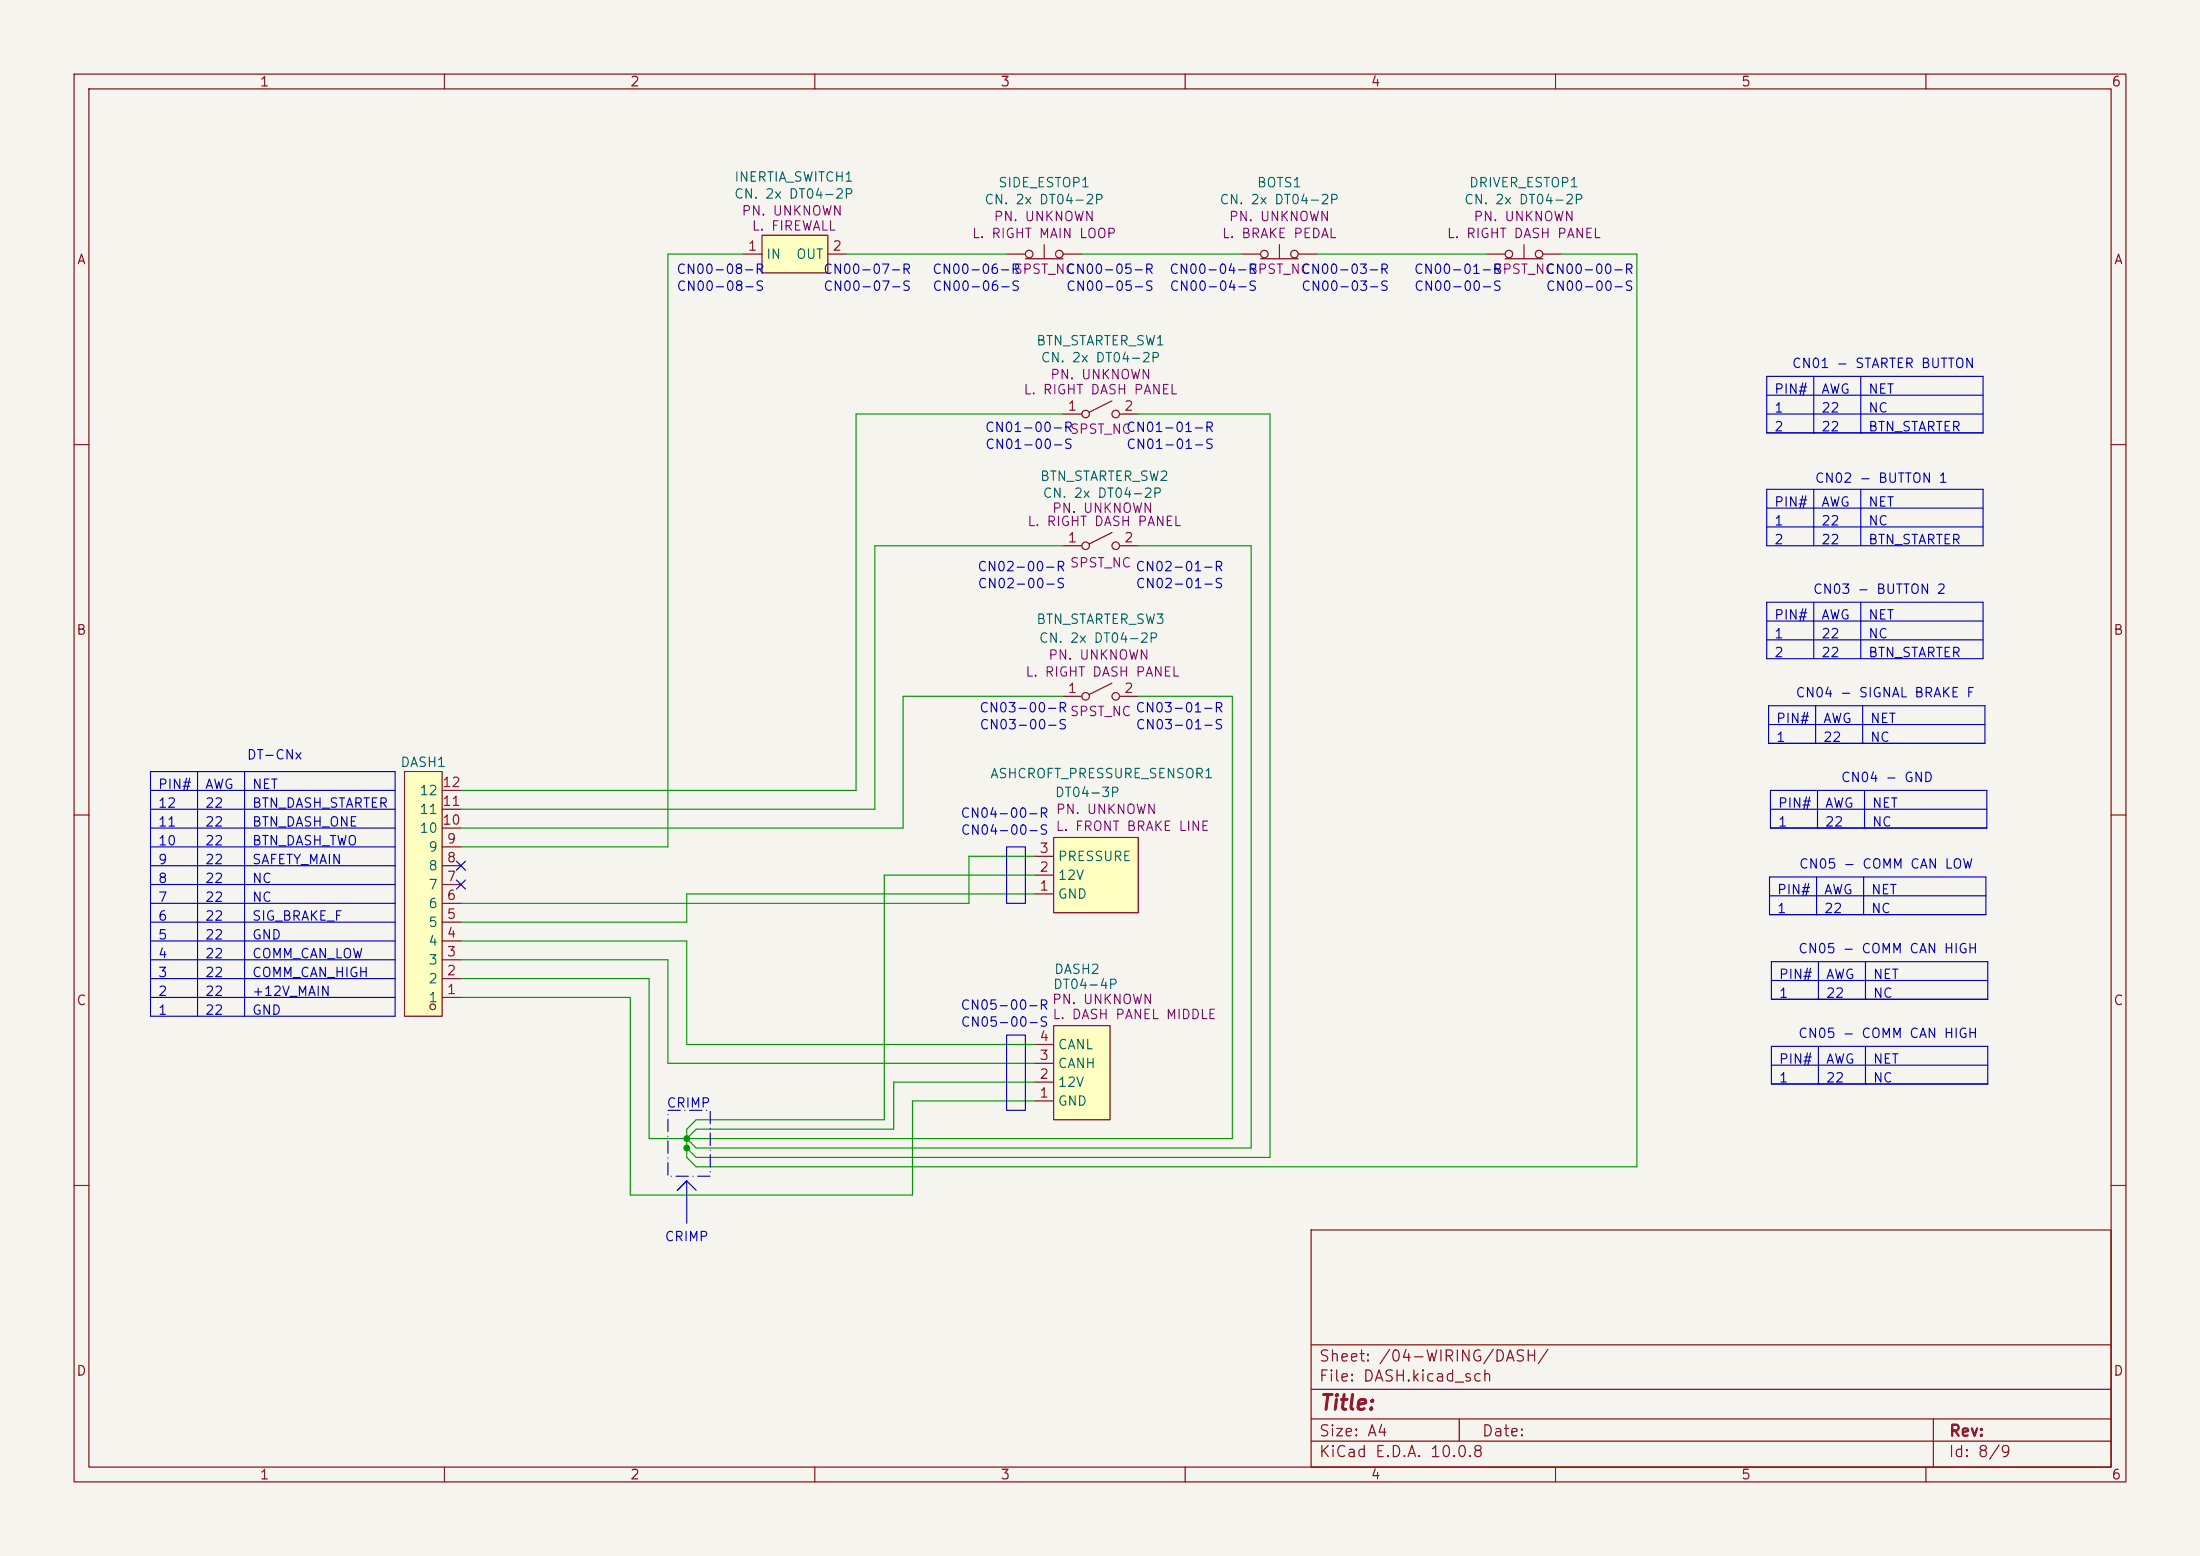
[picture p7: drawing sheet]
<svg xmlns="http://www.w3.org/2000/svg" width="297mm" height="210mm" viewBox="0 0 297 210" stroke-linecap="round" stroke-linejoin="round" font-family="sans-serif">
<path d="M0 0h297v210h-297z" fill="#f5f4ef" stroke="#f5f4ef" stroke-width=".14"/>
<g fill="none" stroke="#840000" stroke-width=".15">
<path d="M10 10h277v190h-277zM12 12h273v186h-273zM60 10v2M110 10v2M160 10v2M210 10v2M260 10v2M10 60h2M285 60h2M10 110h2M285 110h2M10 160h2"/>
<path d="M177 166h108v32h-108zM285 160h2M60 198v2M110 198v2M160 198v2M177 194.5h108M177 191.5h108M177 187.5h108M177 181.5h108M197 191.5v3M210 198v2M260 198v2"/>
<path d="M261 191.5v6.5"/>
</g>
<path d="M54.6 104.1h5.1v33.1h-5.1z" fill="#ffffc2"/>
<g fill="none" stroke="#840000" stroke-width=".15">
<path d="M167.6 34.3h2.6M170.2 34.9h5.1M172.7 33v1.9M175.3 34.3h2.5M200.7 34.3h2.5M203.2 34.9h5.1M205.7 33v1.9M208.3 34.3h2.5M54.6 104.1h5.1v33.1h-5.1zM59.7 119.4h2.5M59.7 116.8h2.5M59.7 114.3h2.5"/>
<path d="M59.7 111.8h2.5M59.7 109.2h2.5M59.7 106.7h2.5M59.7 134.6h2.5M59.7 132.1h2.5M59.7 129.5h2.5M59.7 127h2.5M59.7 124.5h2.5M59.7 121.9h2.5"/>
<circle cx="170.7" cy="34.3" r=".51"/>
<circle cx="174.8" cy="34.3" r=".51"/>
<circle cx="203.7" cy="34.3" r=".51"/>
<circle cx="207.8" cy="34.3" r=".51"/>
<circle cx="58.4" cy="135.9" r=".38"/>
</g>
<path d="M142.2 138.4h7.7v12.7h-7.7z" fill="#ffffc2"/>
<g fill="none" stroke="#840000" stroke-width=".15">
<path d="M143.5 94h2.5M150.1 92.2l-3 1.5M151.1 94h2.6M142.2 138.4h7.7v12.7h-7.7zM139.7 148.6h2.5M139.7 146.1h2.5M139.7 143.5h2.5M139.7 141h2.5"/>
<circle cx="146.6" cy="94" r=".51"/>
<circle cx="150.6" cy="94" r=".51"/>
</g>
<path d="M142.2 113h11.5v10.2h-11.5z" fill="#ffffc2"/>
<path d="M139.7 118.1h2.5M139.7 115.6h2.5M142.2 113h11.5v10.2h-11.5zM139.7 120.7h2.5" fill="none" stroke="#840000" stroke-width=".15"/>
<path d="M102.9 31.8h8.9v5h-8.9z" fill="#ffffc2"/>
<g fill="none" stroke="#840000" stroke-width=".15">
<path d="M100.3 34.3h2.6M102.9 31.8h8.9v5h-8.9zM111.8 34.3h2.5M135.9 34.3h2.5M138.4 34.9h5.1M141 33v1.9M143.5 34.3h2.5M143.5 55.9h2.5M150.1 54.1l-3 1.5M151.1 55.9h2.6M143.5 73.7h2.5M150.1 71.9l-3 1.5"/>
<path d="M151.1 73.7h2.6"/>
<circle cx="138.9" cy="34.3" r=".51"/>
<circle cx="143" cy="34.3" r=".51"/>
<circle cx="146.6" cy="55.9" r=".51"/>
<circle cx="150.6" cy="55.9" r=".51"/>
<circle cx="146.6" cy="73.7" r=".51"/>
<circle cx="150.6" cy="73.7" r=".51"/>
</g>
<g fill="none" stroke="#0000c2" stroke-width=".15">
<path d="M238.5 50.8h29.2v7.6h-29.2zM238.5 53.3h29.2M238.5 55.9h29.2M244.9 58.4h.1M244.9 50.8v7.6M251.2 58.4h.1M251.2 50.8v7.6M238.5 68.6h29.2M238.5 71.1h29.2M238.5 66h29.2v7.7h-29.2zM244.9 66v7.7M251.2 66v7.7"/>
<path d="M238.5 81.3h29.2v7.6h-29.2zM238.5 83.8h29.2M238.5 86.4h29.2M238.8 97.8h29.2M238.8 95.3h29.2v5h-29.2zM244.9 81.3v7.6M245.1 95.3v5M251.2 81.3v7.6M251.5 95.3v5M20.3 109.2h33M20.3 111.8h33M20.3 106.7h33"/>
<path d="M20.3 114.3h33M20.3 116.8h33M20.3 119.4h33M20.3 104.1h33v33.1h-33zM26.7 104.1v33.1M33 104.1v33.1M135.9 114.3h2.5v7.6h-2.5zM238.9 118.4h29.2v5h-29.2zM239 109.2h29.2M239 106.7h29.2v5.1h-29.2zM245.1 100.3h.1M245.2 118.4v5"/>
<path d="M245.4 111.8h.1M245.4 106.7v5.1M251.5 100.3h.1M251.6 118.4v5M251.7 111.8h.1M251.7 106.7v5.1M20.3 121.9h33M20.3 124.5h33M20.3 127h33M20.3 129.5h33M20.3 132.1h33M20.3 134.6h33"/>
<path d="M135.9 139.7h2.5v10.2h-2.5zM238.9 120.9h29.2M239.1 132.3h29.3M239.1 129.8h29.3v5.1h-29.3zM245.2 123.4h.1M245.5 134.9h.1M245.5 129.8v5.1M251.6 123.4h.1M251.8 134.9h.1M251.8 129.8v5.1M92.7 159.4v5.7M92.7 159.4l-1.3 1.3"/>
<path d="M92.7 159.4l1.3 1.3M239.1 141.2h29.3v5.1h-29.3zM239.1 143.8h29.3M245.5 146.3h.1M245.5 141.2v5.1M251.8 146.3h.1M251.8 141.2v5.1"/>
</g>
<g fill="none" stroke="#009600" stroke-width=".15">
<path d="M100.3 34.3h-10.1v80h-28M114.3 34.3h21.6M146 34.3h21.6M177.8 34.3h22.9M210.8 34.3h10.2v123.2h-127l-1.3-1.3v-3.8l1.3-1.3h25.4v-33h20.3M143.5 55.9h-27.9v50.8h-53.4M153.7 55.9h17.7v100.3h-77.4l-1.3-1.3M143.5 73.7h-25.4v35.5h-55.9M153.7 73.7h15.2v81.2h-74.9l-1.3-1.2 1.3-1.3h26.6v-6.3h19.1M143.5 94h-21.6v17.8h-59.7M153.7 94h12.7v59.7h-78.8v-21.6h-25.4M139.7 115.6h-8.9v6.3h-68.6"/>
<path d="M62.2 127h30.5v14h47M62.2 134.6h22.9v26.7h38.1v-12.7h16.5M62.2 129.5h28v14h49.5M139.7 120.7h-47v3.8h-30.5"/>
</g>
<path d="M61.6 116.2l1.2 1.2M61.6 118.8l1.2 1.2M62.8 116.2l-1.2 1.2M62.8 118.8l-1.2 1.2" fill="none" stroke="#000084" stroke-width=".15"/>
<path d="M90.2 149.9h5.7v8.9h-5.7z" fill="none" stroke="#0000c2" stroke-width=".15" stroke-dasharray="1.7 .6 0 .6"/>
<g fill="#009600">
<circle cx="92.7" cy="153.7" r=".46"/>
<circle cx="92.7" cy="154.9" r=".46"/>
</g>
<text font-size="2" fill="#840000" x="178" y="190.8">Title:</text>
<g font-size="1.5" fill="#840000">
<text x="178" y="184.1">Sheet: /04-WIRING/DASH/</text>
<text x="178" y="186.8">File: DASH.kicad_sch</text>
<text x="178" y="197">KiCad E.D.A. 10.0.8</text>
<text x="178" y="194.2">Size: A4</text>
<text x="200" y="194.2">Date:</text>
<text x="263" y="197">Id: 8/9</text>
<text x="263" y="194.2">Rev:</text>
</g>
<g font-size="1.3" fill="#840000">
<text x="35" y="12">1</text>
<text x="85" y="12">2</text>
<text x="135" y="12">3</text>
<text x="185" y="12">4</text>
<text x="235" y="12">5</text>
<text x="285" y="12">6</text>
<text x="10.3" y="36">A</text>
<text x="285.3" y="36">A</text>
<text x="10.2" y="86">B</text>
<text x="285.2" y="86">B</text>
<text x="10.2" y="136">C</text>
<text x="285.2" y="136">C</text>
<text x="10.2" y="186">D</text>
<text x="285.2" y="186">D</text>
<text x="35" y="200">1</text>
<text x="85" y="200">2</text>
<text x="135" y="200">3</text>
<text x="185" y="200">4</text>
<text x="235" y="200">5</text>
<text x="285" y="200">6</text>
</g>
<g font-size="1.3" fill="#006464">
<text x="99" y="27.1">CN. 2x DT04-2P</text>
<text x="99" y="24.8">INERTIA_SWITCH1</text>
<text x="132.8" y="27.9">CN. 2x DT04-2P</text>
<text x="134.7" y="25.6">SIDE_ESTOP1</text>
<text x="164.5" y="27.9">CN. 2x DT04-2P</text>
<text x="169.6" y="25.6">BOTS1</text>
<text x="197.6" y="27.9">CN. 2x DT04-2P</text>
<text x="198.2" y="25.6">DRIVER_ESTOP1</text>
<text x="103.4" y="35.3">IN</text>
<text x="107.4" y="35.3">OUT</text>
<text x="139.8" y="46.9">BTN_STARTER_SW1</text>
<text x="140.4" y="49.2">CN. 2x DT04-2P</text>
<text x="140.3" y="65.2">BTN_STARTER_SW2</text>
<text x="140.7" y="67.5">CN. 2x DT04-2P</text>
<text x="139.8" y="84.5">BTN_STARTER_SW3</text>
<text x="140.2" y="87.1">CN. 2x DT04-2P</text>
<text x="54" y="103.8">DASH1</text>
<text x="56.5" y="107.6">12</text>
<text x="133.6" y="105.4">ASHCROFT_PRESSURE_SENSOR1</text>
<text x="142.3" y="107.9">DT04-3P</text>
<text x="56.5" y="112.7">10</text>
<text x="56.5" y="110.2">11</text>
<text x="57.7" y="117.8">8</text>
<text x="57.7" y="115.3">9</text>
<text x="142.7" y="119.1">12V</text>
<text x="142.7" y="116.5">PRESSURE</text>
<text x="57.7" y="125.4">5</text>
<text x="57.7" y="122.9">6</text>
<text x="57.7" y="120.3">7</text>
<text x="142.7" y="121.6">GND</text>
<text x="57.7" y="130.5">3</text>
<text x="57.7" y="128">4</text>
<text x="142.2" y="131.8">DASH2</text>
<text x="57.7" y="135.6">1</text>
<text x="57.7" y="133">2</text>
<text x="142.1" y="133.8">DT04-4P</text>
<text x="142.7" y="141.9">CANL</text>
<text x="142.7" y="149.6">GND</text>
<text x="142.7" y="147">12V</text>
<text x="142.7" y="144.5">CANH</text>
</g>
<g font-size="1.3" fill="#840084">
<text x="100" y="29.4">PN. UNKNOWN</text>
<text x="101.4" y="31.4">L. FIREWALL</text>
<text x="131.1" y="32.5">L. RIGHT MAIN LOOP</text>
<text x="134.1" y="30.2">PN. UNKNOWN</text>
<text x="164.9" y="32.5">L. BRAKE PEDAL</text>
<text x="165.8" y="30.2">PN. UNKNOWN</text>
<text x="195.2" y="32.5">L. RIGHT DASH PANEL</text>
<text x="198.8" y="30.2">PN. UNKNOWN</text>
<text x="136.7" y="37.3">SPST_NC</text>
<text x="168.5" y="37.3">SPST_NC</text>
<text x="201.5" y="37.3">SPST_NC</text>
<text x="138.1" y="53.5">L. RIGHT DASH PANEL</text>
<text x="141.7" y="51.5">PN. UNKNOWN</text>
<text x="144.4" y="58.9">SPST_NC</text>
<text x="138.6" y="71.3">L. RIGHT DASH PANEL</text>
<text x="141.9" y="69.5">PN. UNKNOWN</text>
<text x="144.4" y="76.9">SPST_NC</text>
<text x="141.4" y="89.4">PN. UNKNOWN</text>
<text x="138.3" y="91.6">L. RIGHT DASH PANEL</text>
<text x="144.4" y="97">SPST_NC</text>
<text x="142.4" y="112.5">L. FRONT BRAKE LINE</text>
<text x="142.5" y="110.2">PN. UNKNOWN</text>
<text x="141.9" y="135.8">PN. UNKNOWN</text>
<text x="142" y="137.9">L. DASH PANEL MIDDLE</text>
</g>
<g font-size="1.3" fill="#a90000">
<text x="100.9" y="34.2">1</text>
<text x="112.3" y="34.2">2</text>
<text x="144" y="55.7">1</text>
<text x="151.7" y="55.7">2</text>
<text x="144" y="73.5">1</text>
<text x="151.7" y="73.5">2</text>
<text x="144" y="93.8">1</text>
<text x="151.7" y="93.8">2</text>
<text x="59.6" y="106.5">12</text>
<text x="59.6" y="111.6">10</text>
<text x="59.6" y="109.1">11</text>
<text x="60.2" y="119.2">7</text>
<text x="60.2" y="116.7">8</text>
<text x="60.2" y="114.2">9</text>
<text x="140.2" y="118">2</text>
<text x="140.2" y="115.4">3</text>
<text x="60.2" y="124.3">5</text>
<text x="60.2" y="121.8">6</text>
<text x="140.2" y="120.5">1</text>
<text x="60.2" y="131.9">2</text>
<text x="60.2" y="129.4">3</text>
<text x="60.2" y="126.9">4</text>
<text x="60.2" y="134.5">1</text>
<text x="140.2" y="143.4">3</text>
<text x="140.2" y="140.8">4</text>
<text x="140.2" y="148.5">1</text>
<text x="140.2" y="145.9">2</text>
</g>
<g font-size="1.3" fill="#0000c2">
<text x="91.2" y="37.3">CN00-08-R</text>
<text x="91.3" y="39.6">CN00-08-S</text>
<text x="111" y="37.3">CN00-07-R</text>
<text x="111.1" y="39.6">CN00-07-S</text>
<text x="125.8" y="37.3">CN00-06-R</text>
<text x="125.8" y="39.6">CN00-06-S</text>
<text x="143.8" y="37.3">CN00-05-R</text>
<text x="143.8" y="39.6">CN00-05-S</text>
<text x="157.8" y="37.3">CN00-04-R</text>
<text x="157.8" y="39.6">CN00-04-S</text>
<text x="175.6" y="37.3">CN00-03-R</text>
<text x="175.6" y="39.6">CN00-03-S</text>
<text x="190.8" y="37.3">CN00-01-R</text>
<text x="190.8" y="39.6">CN00-00-S</text>
<text x="208.6" y="37.3">CN00-00-R</text>
<text x="208.6" y="39.6">CN00-00-S</text>
<text x="239.4" y="53.5">PIN#</text>
<text x="241.8" y="50">CN01 - STARTER BUTTON</text>
<text x="245.8" y="53.5">AWG</text>
<text x="252.1" y="53.5">NET</text>
<text x="132.9" y="58.6">CN01-00-R</text>
<text x="151.9" y="58.6">CN01-01-R</text>
<text x="239.4" y="56">1</text>
<text x="239.4" y="58.5">2</text>
<text x="245.8" y="56">22</text>
<text x="245.8" y="58.5">22</text>
<text x="252.1" y="56">NC</text>
<text x="252.1" y="58.5">BTN_STARTER</text>
<text x="132.9" y="60.9">CN01-00-S</text>
<text x="152" y="60.9">CN01-01-S</text>
<text x="244.9" y="65.5">CN02 - BUTTON 1</text>
<text x="239.4" y="68.7">PIN#</text>
<text x="239.4" y="71.2">1</text>
<text x="245.8" y="68.7">AWG</text>
<text x="245.8" y="71.2">22</text>
<text x="252.1" y="68.7">NET</text>
<text x="252.1" y="71.2">NC</text>
<text x="131.9" y="77.4">CN02-00-R</text>
<text x="153.2" y="77.4">CN02-01-R</text>
<text x="239.4" y="73.8">2</text>
<text x="245.8" y="73.8">22</text>
<text x="252.1" y="73.8">BTN_STARTER</text>
<text x="131.9" y="79.7">CN02-00-S</text>
<text x="153.2" y="79.7">CN02-01-S</text>
<text x="239.4" y="83.9">PIN#</text>
<text x="244.7" y="80.5">CN03 - BUTTON 2</text>
<text x="245.8" y="83.9">AWG</text>
<text x="252.1" y="83.9">NET</text>
<text x="239.4" y="86.5">1</text>
<text x="239.4" y="89">2</text>
<text x="245.8" y="86.5">22</text>
<text x="245.8" y="89">22</text>
<text x="252.1" y="86.5">NC</text>
<text x="252.1" y="89">BTN_STARTER</text>
<text x="242.3" y="94.4">CN04 - SIGNAL BRAKE F</text>
<text x="132.1" y="96.5">CN03-00-R</text>
<text x="132.2" y="98.8">CN03-00-S</text>
<text x="153.2" y="96.5">CN03-01-R</text>
<text x="153.2" y="98.8">CN03-01-S</text>
<text x="239.7" y="97.9">PIN#</text>
<text x="239.7" y="100.4">1</text>
<text x="246" y="97.9">AWG</text>
<text x="246" y="100.4">22</text>
<text x="252.4" y="97.9">NET</text>
<text x="252.4" y="100.4">NC</text>
<text x="21.2" y="106.8">PIN#</text>
<text x="27.6" y="106.8">AWG</text>
<text x="33.2" y="102.8">DT-CNx</text>
<text x="33.9" y="106.8">NET</text>
<text x="248.4" y="105.9">CN04 - GND</text>
<text x="21.2" y="109.3">12</text>
<text x="21.2" y="111.9">11</text>
<text x="27.6" y="109.3">22</text>
<text x="27.6" y="111.9">22</text>
<text x="33.9" y="109.3">BTN_DASH_STARTER</text>
<text x="33.9" y="111.9">BTN_DASH_ONE</text>
<text x="129.6" y="110.7">CN04-00-R</text>
<text x="129.6" y="113">CN04-00-S</text>
<text x="239.9" y="109.3">PIN#</text>
<text x="239.9" y="111.9">1</text>
<text x="246.3" y="109.3">AWG</text>
<text x="246.3" y="111.9">22</text>
<text x="252.6" y="109.3">NET</text>
<text x="252.6" y="111.9">NC</text>
<text x="21.2" y="114.4">10</text>
<text x="21.2" y="117">9</text>
<text x="21.2" y="119.5">8</text>
<text x="27.6" y="114.4">22</text>
<text x="27.6" y="117">22</text>
<text x="27.6" y="119.5">22</text>
<text x="33.9" y="114.4">BTN_DASH_TWO</text>
<text x="33.9" y="117">SAFETY_MAIN</text>
<text x="33.9" y="119.5">NC</text>
<text x="242.8" y="117.6">CN05 - COMM CAN LOW</text>
<text x="21.2" y="122">7</text>
<text x="21.2" y="124.6">6</text>
<text x="27.6" y="122">22</text>
<text x="27.6" y="124.6">22</text>
<text x="33.9" y="122">NC</text>
<text x="33.9" y="124.6">SIG_BRAKE_F</text>
<text x="239.8" y="121">PIN#</text>
<text x="239.8" y="123.6">1</text>
<text x="246.2" y="121">AWG</text>
<text x="246.2" y="123.6">22</text>
<text x="252.5" y="121">NET</text>
<text x="252.5" y="123.6">NC</text>
<text x="21.2" y="127.1">5</text>
<text x="21.2" y="129.7">4</text>
<text x="27.6" y="127.1">22</text>
<text x="27.6" y="129.7">22</text>
<text x="33.9" y="127.1">GND</text>
<text x="33.9" y="129.7">COMM_CAN_LOW</text>
<text x="242.7" y="129">CN05 - COMM CAN HIGH</text>
<text x="21.2" y="132.2">3</text>
<text x="21.2" y="134.7">2</text>
<text x="21.2" y="137.3">1</text>
<text x="27.6" y="132.2">22</text>
<text x="27.6" y="134.7">22</text>
<text x="27.6" y="137.3">22</text>
<text x="33.9" y="132.2">COMM_CAN_HIGH</text>
<text x="33.9" y="134.7">+12V_MAIN</text>
<text x="33.9" y="137.3">GND</text>
<text x="129.6" y="136.6">CN05-00-R</text>
<text x="240.1" y="132.5">PIN#</text>
<text x="240.1" y="135">1</text>
<text x="246.4" y="132.5">AWG</text>
<text x="246.4" y="135">22</text>
<text x="252.8" y="132.5">NET</text>
<text x="252.8" y="135">NC</text>
<text x="129.6" y="138.9">CN05-00-S</text>
<text x="240.1" y="143.9">PIN#</text>
<text x="242.7" y="140.4">CN05 - COMM CAN HIGH</text>
<text x="246.4" y="143.9">AWG</text>
<text x="252.8" y="143.9">NET</text>
<text x="89.9" y="149.8">CRIMP</text>
<text x="240.1" y="146.4">1</text>
<text x="246.4" y="146.4">22</text>
<text x="252.8" y="146.4">NC</text>
<text x="89.6" y="167.8">CRIMP</text>
</g>
</svg>
